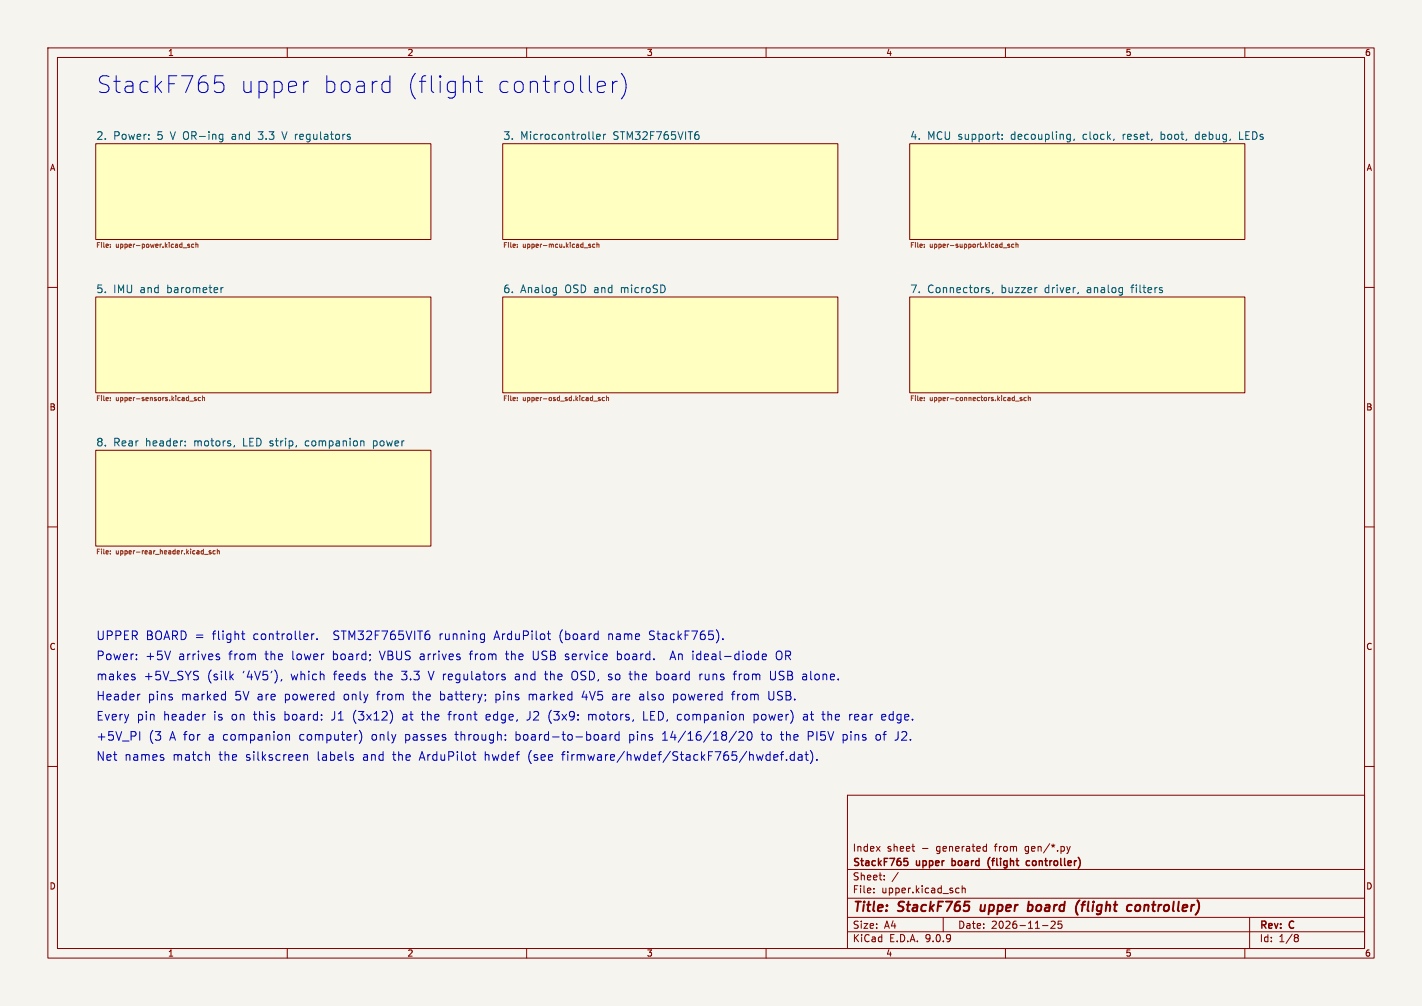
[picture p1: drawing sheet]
<svg xmlns="http://www.w3.org/2000/svg" width="297mm" height="210mm" viewBox="0 0 297 210" stroke-linecap="round" stroke-linejoin="round" font-family="sans-serif">
<path d="M0 0h297v210h-297z" fill="#f5f4ef" stroke="#f5f4ef" stroke-width=".21"/>
<g fill="none" stroke="#840000" stroke-width=".21">
<path d="M10 10h277v190h-277zM12 12h273v186h-273zM60 10v2M110 10v2M160 10v2M210 10v2M260 10v2M20 30h70v20h-70zM105 30h70v20h-70zM190 30h70v20h-70zM10 60h2M20 62h70v20h-70z"/>
<path d="M105 62h70v20h-70zM190 62h70v20h-70zM285 60h2M20 94h70v20h-70zM10 110h2M285 110h2M10 160h2M177 166h108v32h-108zM190.5 176.7h.5M190.9 177.7h.1M205.6 176.7l.4 .1M206 177.6l-.4 .1"/>
<path d="M206 176.2v1.5M222.8 176.7l.4 1M223.2 177.7l-.4 .5M223.5 176.7l-.3 1M285 160h2M60 198v2M110 198v2M160 198v2M177 194.5h108M177 191.5h108M177 187.5h108M177 181.5h108"/>
<path d="M182.5 186.3v.1M182.5 185.5v.1M184.7 183.6v.1M184.7 182.8v.1M187.6 182.1l-1.3 2M197 191.5v3M199.9 185.4l.4 .1M200.3 186.3l-.4 .1M201 185.5l.2-.1 .3 .1 .1 .9M201 184.9v1.5M210 198v2M217.7 193.2h1.2"/>
<path d="M219.5 192.4l.6-.1 .3 .4-.9 1.1h.9M221.7 192.3h-.7v.7l.2-.1h.5l.1 .3-.1 .5-.2 .1-.5-.1M260 198v2M261 191.5v6.5M270.6 195.1l.4 .1 .2 .2-.3 .3M270.6 195.7h.3M270.9 195.7l.2 .2 .1 .4-.2 .2-.4 .1"/>
</g>
<path d="M204.9 188.9l-.1 1 .2 .3M214.8 189h.8M214.9 188.2l-.3 2M215.5 190a.66 .66 0 0 1-.9 .1M225.5 187.9l-.3 .4M225.8 188.9h.8M226.5 188.2l-.3 .3-.2 1.7M235.8 188.9l.6 .1M236.3 190.1l-.2 .1M238 189l-.4-.1-.3 .2-.2 .9a.53 .53 0 0 0 .9 0" fill="none" stroke="#840000" stroke-width=".4"/>
<path d="M188.8 179.2h.8M188.8 179.8h.5l.3 .2-.1 .6h-.7M198.8 179.2v1.5M199 179.7l-.2 .1M206.8 179a1.72 1.72 0 0 0 0 2.3M215.1 179.8l-.5-.1-.3 .3 .2 .6h.6M198.8 180.6l.2 .1" fill="none" stroke="#840000" stroke-width=".3"/>
<g fill="#ffffc2" stroke="#ffffc2" stroke-width=".21">
<path d="M105 30h70v20h-70z"/>
<path d="M190 30h70v20h-70z"/>
<path d="M105 62h70v20h-70z"/>
<path d="M190 62h70v20h-70z"/>
<path d="M20 30h70v20h-70z"/>
<path d="M20 62h70v20h-70z"/>
<path d="M20 94h70v20h-70z"/>
</g>
<g fill="none" stroke="#006464" stroke-width=".21">
<path d="M46.1 28l.4 .1M46.5 29l-.4 .1M46.5 28v1.3l-.1 .3h-.4M72.7 28.6h.4l.1 .3-.2 .2h-.3M72.7 28l.4 .1M123.9 29l.2 .1M124.6 28.6l.8-.2-.1-.3-.5-.1-.2 .3 .1 .7h.6M126.1 28v1.1M126.5 28l-.3 .1-.1 .2M145.6 27.5h.3M145.7 28.1l.3 .3v.4l-.3 .3M208.2 28h.6"/>
<path d="M208.6 29.1h.2M209.3 28.9v.2M209.3 28.1v.2M223.1 28l.4 .1M223.5 29l-.4 .1M223.5 28v1.3l-.1 .3h-.4M224.4 29l-.2 .3M232.7 29l-.1 .2M258.9 27.5v1.6h.8M46.2 60v1.1M46.6 60l-.3 .1-.1 .2M206.2 60.6h.4v.3l-.2 .2h-.3"/>
<path d="M206.2 60l.4 .1M207.4 61l-.2 .3M216.5 60h.1M225.2 61l-.1 .3M242.6 60.6l.2 .2-.2 .3M242.6 60l.1 .1M38.7 92.9v.2M38.7 92.1v.2M49 93l-.2 .3M75.6 92l.4 .3v.8"/>
</g>
<g fill="none" stroke="#725600" stroke-width=".21">
<path d="M23.1 51.5v.1M23.1 51v.1M38.2 51.7h.8M39.6 51l-.4 .1 .4 .3v.2h-.4M40.5 51h-.3l-.2 .2 .1 .4h.4M40.9 51.1l.4-.1v.6M40.9 50.6v1M108.1 51.5v.1M108.1 51v.1M123.3 51l-.3 .1 .3 .3v.2h-.3M124.2 51h-.2l-.2 .2 .1 .4h.3M124.7 51.1l.4-.1v.6"/>
<path d="M124.7 50.6v1M193.1 51.5v.1M193.1 51v.1M209.5 51.7h.8M210.9 51l-.4 .1 .4 .3v.2h-.4M211.8 51h-.3l-.2 .2 .1 .4h.4M212.2 51.1l.4-.1v.6M212.2 50.6v1M23.1 83v.1M23.1 83.5v.1M39.6 83.7h.8M41 83l-.4 .1 .4 .3v.2h-.4"/>
<path d="M41.9 83h-.3l-.2 .2 .1 .4h.4M42.3 83.1l.4-.1v.6M42.3 82.6v1M108.1 83v.1M108.1 83.5v.1M124 83.7h.8M125.3 83l-.3 .1 .3 .3v.2h-.3M126.2 83h-.2l-.2 .2 .1 .4h.3M126.7 83.1l.4-.1v.6M126.7 82.6v1M193.1 83v.1M193.1 83.5v.1"/>
<path d="M212.1 83.7h.8M213.4 83l-.3 .1 .3 .3v.2h-.3M214.3 83h-.2l-.2 .2 .1 .4h.3M214.8 83.1l.3-.1 .1 .6M214.8 82.6v1M23.1 115v.1M23.1 115.5v.1M42.7 115.7h.8M44.1 115l-.4 .1 .4 .3v.2h-.4M45 115h-.3l-.2 .2 .1 .4h.4M45.4 115.1l.4-.1v.6M45.4 114.6v1"/>
</g>
<g fill="none" stroke="#0000c2" stroke-width=".21">
<path d="M46.6 15.8h-1.7l-.1 1.7 .5-.4h.8l.3 .2 .4 .5v.8l-.2 .4-.5 .3h-.8l-.5-.3M64.4 17l-.6 .1M80.4 17h.7l.3 .1M81.4 19.1l-.3 .2h-.7M81.4 15.8v3.5M97.3 17h.5l.3 .1 .2 .4v1.8M99.4 17h1.4M99.9 15.8v3l.2 .3 .7 .2M125.3 17h.6l.4 .1 .1 .7-1.6 .3M126.3 19.1l-.4 .2h-.6M127.9 17v2.3M128.9 17a.89 .89 0 0 0-1 .6"/>
<path d="M129.8 15.3a4 4 0 0 1 0 5.3M28.5 137.6v.1M28.5 136.6v.2M45.4 137.1l.4 .1 .1 .3-.3 .2h-.3M45.4 136.5l.4 .1M50.4 132.3h.7M50.7 131.7v1.6l.4 .2M65.1 132.3v1.2M65.6 132.3l-.3 .1-.2 .3M66.2 133.4v.1M89.7 132.6v.8M101 132.3l.2 .1"/>
<path d="M101.2 132.3l-.1 1.7M101.2 133.4l-.2 .1M114.3 132.3h.7M114.6 133.4l.4 .1M129 135.9v1.8M129 137.6l.1 .1M129.1 136.5l-.1 .1M140.1 137.2h.9M140.5 135.9l-.6 1.8M151 133.4v.1M159.2 137.1l.9-.1-.1-.4-.5-.1-.3 .3 .1 .8h.7M162.9 135.9a.6 .6 0 0 0-.8 .6v.6a.6 .6 0 0 0 .8 .6"/>
<path d="M28.2 141.4v.4M29.2 152.7v1.8M29.3 144.9l-.4 .1M34.2 158.2v.4M42.7 149.1h.2M43.5 157.5l.3 .3v.9M46.9 144.9l.2 .1M47.1 144.3v1.8M47.1 146l-.2 .1M48.2 141.2l.5 .7M48.7 140.7l-.7 .7M58.8 141.8l-.1 .4"/>
<path d="M59.7 153.3v1.2M59.7 153.5l.3-.2 .4 .1 .1 1.1M63.5 157.5v1.2M63.5 157.7l.2-.2 .5 .1v1.1M73.8 158.2v.4M75 152.5a2.06 2.06 0 0 1 0 2.7M81.9 149v1.2M98.7 157.5h.7M99 158.6l.4 .1M101.4 145v.2M101.4 146v.3M104.9 141.2l.6 .2 .1 .3-.3 .2-.5-.1"/>
<path d="M104.9 140.8h.6M105.6 153.4v.2M105.6 154.4v.1M110 150.3h.2M114.8 148.8l-.2 .7 .2 1M123 149.1v1.2M123.2 149.1l-.2 .2M125.8 153.4h.7l.1 1.1M126.6 153.8h-.6a.35 .35 0 0 0-.3 .4 .35 .35 0 0 0 .3 .3l.6-.1M127.4 153.3v1.2M127.9 153.3l-.3 .1-.2 .3M128 145.5v.5"/>
<path d="M129.3 153.4l-.5-.1-.4 .4v.5l.2 .2h.7M129.3 152.7v1.8M131.4 140.7h.6M133.8 144.9l-.1 .1M133.8 145.4a.35 .35 0 0 0-.2 .4 .35 .35 0 0 0 .2 .3M134.4 148.5v1.8h.9M137.2 141.8l.5 .1M137.2 140.1v1.8M137.7 140.7l-.5 .1M138.4 154.5h1M138.6 153.2h-.2M140.7 144.9v1.8"/>
<path d="M140.7 146l.5 .1M141.2 144.9l-.5 .1M146.2 140.7v1.2M146.5 140.7l-.3 .4M152.8 144.9h.7M153.1 140.7h.7M153.3 144.3l-.3 .3v1.5M153.8 140.1l-.4 .3v1.5M153.8 152.6l-1.5 2.4M154.3 152.9l.7-.2 .3 .2 .1 .3-1.2 1.3h1.2M156.2 152.9l.3-.2a.98 .98 0 0 1 .7 .8 .98 .98 0 0 1-.4 .9l-.2 .1a.97 .97 0 0 1-.4-1.6zM157.5 150.2l.5 .1"/>
<path d="M157.5 149.1v1.8M158 149.1l-.5 .1M159 153.3h.6M160.6 144.3v1.5l.2 .2 .5 .1M160.9 140.1v1.5l.2 .2 .5 .1M161.6 158.1l.9-.1-.1-.4-.5-.1-.3 .3 .1 .8h.7M163 153.3h.7M163 157.5h.7M163.7 156.9l-.5 .3v1.5M164.3 158.6v.1M165.9 157.6l-.5-.1-.4 .4v.5l.2 .2h.7M165.9 156.9v1.8"/>
<path d="M166.8 157.6h.6l.1 1.1M167.5 158h-.6a.35 .35 0 0 0-.2 .4 .35 .35 0 0 0 .2 .3l.6-.1M167.9 149.2h.7M168.1 157.5h.7M168.4 156.9v1.6l.4 .2M168.5 149.6h-.5a.35 .35 0 0 0-.2 .4 .35 .35 0 0 0 .2 .3h.5M168.8 153.7h.7M169.2 156.7a2.06 2.06 0 0 1 0 2.7M169.5 152.7h-.7v1.8M170.6 158.6v.1M171.6 149.1h.7M172 150.2l.3 .1"/>
<path d="M176.1 154.4l.5 .1M176.1 153.3v1.8M176.6 153.3l-.5 .1M178 149.1l-.4 .2M183.6 153.3l-.5 .1-.1 .3v.7l.6 .1M184.2 149.2l.6-.1 .2 .5-.8 .1M184.2 150.2h.7M187.5 154.3l-.4 .2"/>
</g>
<g font-size="4.9" fill="#0000c2">
<text x="20" y="19.8">StackF765</text>
<text x="49.8" y="19.8">upper</text>
<text x="66.8" y="19.8">board</text>
<text x="84.1" y="19.8">(flight</text>
<text x="102.7" y="19.8">controller)</text>
</g>
<g font-size="2.8" fill="#840000">
<text x="178" y="190.9">Title:</text>
<text x="187.7" y="190.9">StackF765</text>
<text x="205.6" y="190.9">upper</text>
<text x="216.3" y="190.9">board</text>
<text x="227.1" y="190.9">(flight</text>
<text x="238.7" y="190.9">controller)</text>
</g>
<g font-size="2.5" fill="#0000c2">
<text x="20" y="133.8">UPPER BOARD =</text>
<text x="20" y="138">Power:</text>
<text x="30.3" y="138">+5V</text>
<text x="37.3" y="138">arrives</text>
<text x="44.4" y="133.8">flight</text>
<text x="47.8" y="138">from</text>
<text x="53" y="133.8">controller.</text>
<text x="55.4" y="138">the</text>
<text x="61.1" y="138">lower</text>
<text x="69.7" y="138">board;</text>
<text x="69.9" y="133.8">STM32F765VIT6</text>
<text x="79.7" y="138">VBUS arrives</text>
<text x="92.1" y="133.8">running</text>
<text x="98.6" y="138">from</text>
<text x="103.7" y="133.8">ArduPilot</text>
<text x="106.3" y="138">the</text>
<text x="111.9" y="138">USB service</text>
<text x="117.3" y="133.8">(board</text>
<text x="127.6" y="133.8">name</text>
<text x="129.7" y="138">board.</text>
<text x="136.3" y="133.8">StackF765).</text>
<text x="141.1" y="138">An ideal-diode</text>
<text x="163.3" y="138">OR</text>
<text x="20" y="142.2">makes</text>
<text x="30" y="142.2">+5V_SYS</text>
<text x="43.3" y="142.2">(silk</text>
<text x="50.6" y="142.2">'4V5'),</text>
<text x="60.8" y="142.2">which</text>
<text x="69.9" y="142.2">feeds</text>
<text x="78.5" y="142.2">the</text>
<text x="84.2" y="142.2">3.3</text>
<text x="89.9" y="142.2">V regulators</text>
<text x="108.1" y="142.2">and</text>
<text x="114.5" y="142.2">the</text>
<text x="120.2" y="142.2">OSD, so</text>
<text x="132.4" y="142.2">the</text>
<text x="138.1" y="142.2">board</text>
<text x="147.2" y="142.2">runs</text>
<text x="154.5" y="142.2">from</text>
<text x="162.1" y="142.2">USB alone.</text>
<text x="20" y="146.4">Header</text>
<text x="30.8" y="146.4">pins</text>
<text x="37.9" y="146.4">marked</text>
<text x="49.1" y="146.4">5V are</text>
<text x="59.6" y="146.4">powered</text>
<text x="72" y="146.4">only</text>
<text x="79.1" y="146.4">from</text>
<text x="86.7" y="146.4">the</text>
<text x="92.4" y="146.4">battery;</text>
<text x="104" y="146.4">pins</text>
<text x="111.1" y="146.4">marked</text>
<text x="122.3" y="146.4">4V5</text>
<text x="128.7" y="146.4">are</text>
<text x="134.5" y="146.4">also</text>
<text x="141.6" y="146.4">powered</text>
<text x="154.1" y="146.4">from</text>
<text x="161.7" y="146.4">USB.</text>
<text x="20" y="150.6">Every</text>
<text x="20" y="154.8">+5V_PI</text>
<text x="28.5" y="150.6">pin</text>
<text x="31" y="154.8">(3</text>
<text x="34.1" y="150.6">header</text>
<text x="35.4" y="154.8">A for</text>
<text x="43.6" y="154.8">a companion</text>
<text x="44.6" y="150.6">is</text>
<text x="48.4" y="150.6">on</text>
<text x="53.1" y="150.6">this</text>
<text x="59.6" y="150.6">board:</text>
<text x="62.8" y="154.8">computer)</text>
<text x="69.5" y="150.6">J1</text>
<text x="74.1" y="150.6">(3x12)</text>
<text x="77.9" y="154.8">only</text>
<text x="84.6" y="150.6">at</text>
<text x="85" y="154.8">passes</text>
<text x="88.7" y="150.6">the</text>
<text x="94.4" y="150.6">front</text>
<text x="95.6" y="154.8">through:</text>
<text x="102.3" y="150.6">edge,</text>
<text x="108.2" y="154.8">board-to-board</text>
<text x="110.9" y="150.6">J2</text>
<text x="115.5" y="150.6">(3x9:</text>
<text x="123.9" y="150.6">motors,</text>
<text x="132.1" y="154.8">pins</text>
<text x="135.5" y="150.6">LED, companion</text>
<text x="139.1" y="154.8">14/16/18/20</text>
<text x="158.7" y="150.6">power)</text>
<text x="160" y="154.8">to</text>
<text x="164.1" y="154.8">the</text>
<text x="169.2" y="150.6">at</text>
<text x="169.7" y="154.8">PI5V</text>
<text x="173.3" y="150.6">the</text>
<text x="177.1" y="154.8">pins</text>
<text x="179" y="150.6">rear</text>
<text x="184.2" y="154.8">of</text>
<text x="185.9" y="150.6">edge.</text>
<text x="188.3" y="154.8">J2.</text>
<text x="20" y="159">Net</text>
<text x="25.9" y="159">names</text>
<text x="36.1" y="159">match</text>
<text x="45.7" y="159">the</text>
<text x="51.4" y="159">silkscreen</text>
<text x="66.4" y="159">labels</text>
<text x="76" y="159">and</text>
<text x="82.4" y="159">the</text>
<text x="88.1" y="159">ArduPilot</text>
<text x="101.7" y="159">hwdef</text>
<text x="110.9" y="159">(see</text>
<text x="118.1" y="159">firmware/hwdef/StackF765/hwdef.dat).</text>
</g>
<g font-size="2.2" fill="#006464">
<text x="20" y="29.3">2.</text>
<text x="23.6" y="29.3">Power:</text>
<text x="32.8" y="29.3">5</text>
<text x="35.7" y="29.3">V OR-ing</text>
<text x="48.7" y="29.3">and</text>
<text x="54.4" y="29.3">3.3</text>
<text x="59.6" y="29.3">V regulators</text>
<text x="105" y="29.3">3.</text>
<text x="108.6" y="29.3">Microcontroller</text>
<text x="128.1" y="29.3">STM32F765VIT6</text>
<text x="190" y="29.3">4.</text>
<text x="193.6" y="29.3">MCU support:</text>
<text x="211.2" y="29.3">decoupling,</text>
<text x="226.4" y="29.3">clock,</text>
<text x="234.8" y="29.3">reset,</text>
<text x="242.9" y="29.3">boot,</text>
<text x="250.2" y="29.3">debug,</text>
<text x="259.5" y="29.3">LEDs</text>
<text x="20" y="61.3">5.</text>
<text x="23.6" y="61.3">IMU and</text>
<text x="35" y="61.3">barometer</text>
<text x="105" y="61.3">6.</text>
<text x="108.6" y="61.3">Analog</text>
<text x="118" y="61.3">OSD and</text>
<text x="129.9" y="61.3">microSD</text>
<text x="190" y="61.3">7.</text>
<text x="193.6" y="61.3">Connectors,</text>
<text x="209.1" y="61.3">buzzer</text>
<text x="218.3" y="61.3">driver,</text>
<text x="227.2" y="61.3">analog</text>
<text x="236.6" y="61.3">filters</text>
<text x="20" y="93.3">8.</text>
<text x="23.6" y="93.3">Rear</text>
<text x="30.4" y="93.3">header:</text>
<text x="40.6" y="93.3">motors,</text>
<text x="50.9" y="93.3">LED strip,</text>
<text x="64.2" y="93.3">companion</text>
<text x="78.5" y="93.3">power</text>
</g>
<g font-size="2.1" fill="#840000">
<text x="178" y="178">Index</text>
<text x="185.2" y="178">sheet</text>
<text x="192.5" y="178">-</text>
<text x="195.7" y="178">generated</text>
<text x="208.1" y="178">from</text>
<text x="214.5" y="178">gen/*.py</text>
<text x="178" y="184">Sheet:</text>
<text x="178" y="181.2">StackF765</text>
<text x="191.5" y="181.2">upper</text>
<text x="199.5" y="181.2">board</text>
<text x="207.6" y="181.2">(flight</text>
<text x="216.3" y="181.2">controller)</text>
<text x="178" y="186.7">File:</text>
<text x="184.1" y="186.7">upper.kicad_sch</text>
<text x="178" y="196.9">KiCad</text>
<text x="178" y="194.1">Size:</text>
<text x="184.7" y="194.1">A4</text>
<text x="185.7" y="196.9">E.D.A.</text>
<text x="193.3" y="196.9">9.0.9</text>
<text x="200" y="194.1">Date:</text>
<text x="207" y="194.1">2026-11-25</text>
<text x="263" y="194.3">Rev:</text>
<text x="263" y="196.9">Id:</text>
<text x="267.1" y="196.9">1/8</text>
<text x="269.4" y="194.3">C</text>
</g>
<g font-size="1.8" fill="#840000">
<text x="35" y="11.9">1</text>
<text x="85" y="11.9">2</text>
<text x="135" y="11.9">3</text>
<text x="185" y="11.9">4</text>
<text x="235" y="11.9">5</text>
<text x="285" y="11.9">6</text>
<text x="10.3" y="35.9">A</text>
<text x="285.3" y="35.9">A</text>
<text x="10.3" y="85.9">B</text>
<text x="285.3" y="85.9">B</text>
<text x="10.3" y="135.9">C</text>
<text x="285.3" y="135.9">C</text>
<text x="10.3" y="185.9">D</text>
<text x="285.3" y="185.9">D</text>
<text x="35" y="199.9">1</text>
<text x="85" y="199.9">2</text>
<text x="135" y="199.9">3</text>
<text x="185" y="199.9">4</text>
<text x="235" y="199.9">5</text>
<text x="285" y="199.9">6</text>
</g>
<g font-size="1.4" fill="#725600">
<text x="20" y="52.1">File:</text>
<text x="24.2" y="52.1">upper-power.kicad_sch</text>
<text x="105" y="52.1">File:</text>
<text x="109.2" y="52.1">upper-mcu.kicad_sch</text>
<text x="190" y="52.1">File:</text>
<text x="194.2" y="52.1">upper-support.kicad_sch</text>
<text x="20" y="84.1">File:</text>
<text x="24.2" y="84.1">upper-sensors.kicad_sch</text>
<text x="105" y="84.1">File:</text>
<text x="109.2" y="84.1">upper-osd_sd.kicad_sch</text>
<text x="190" y="84.1">File:</text>
<text x="194.2" y="84.1">upper-connectors.kicad_sch</text>
<text x="20" y="116.1">File:</text>
<text x="24.2" y="116.1">upper-rear_header.kicad_sch</text>
</g>
</svg>
